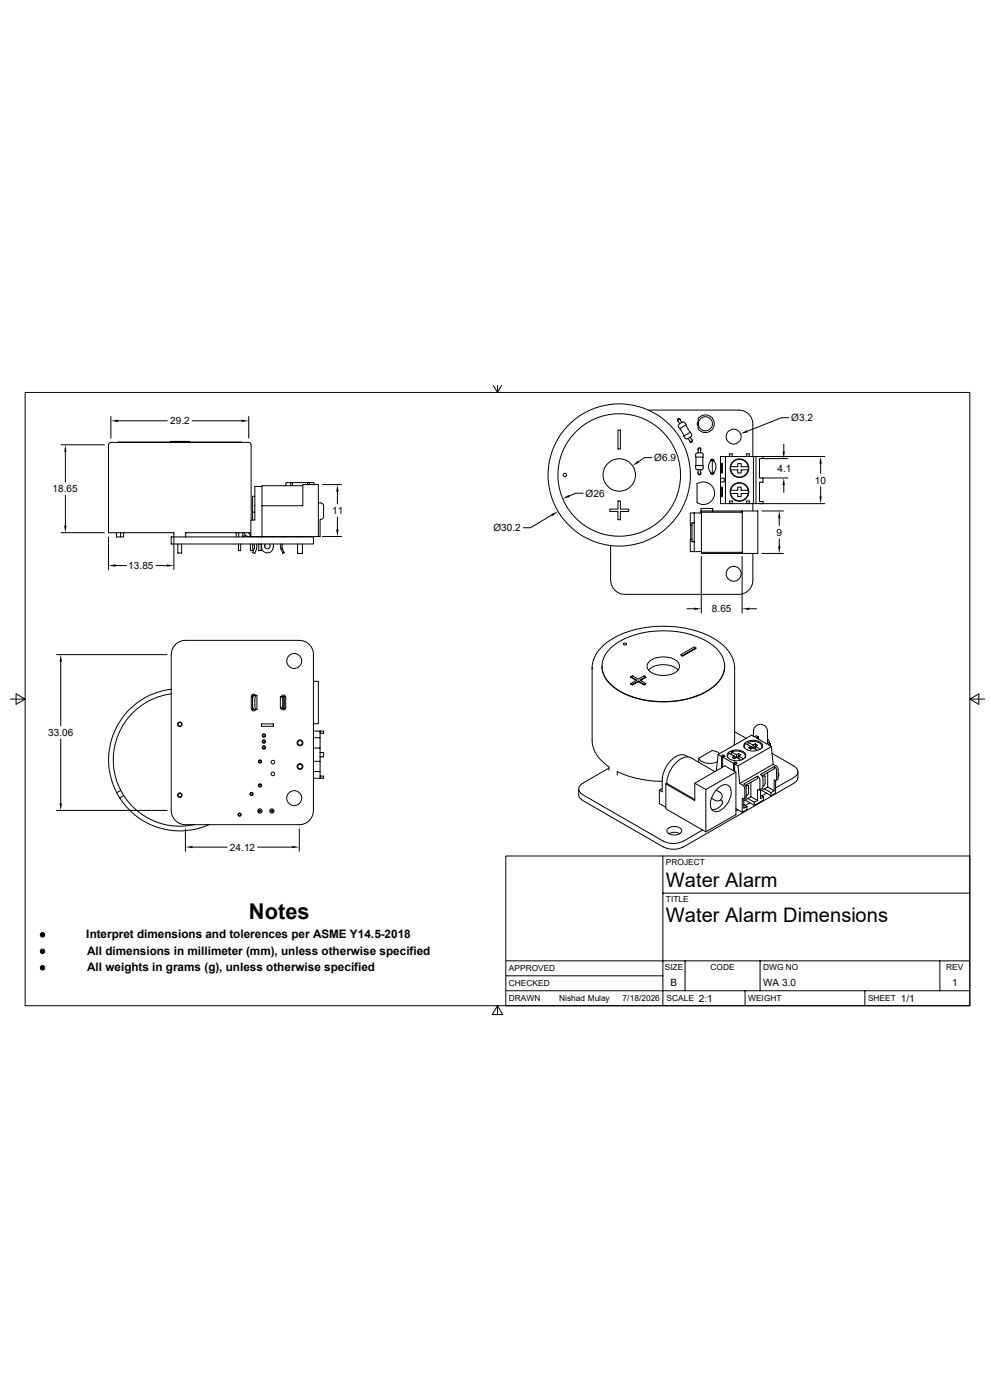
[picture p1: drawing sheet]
<svg xmlns="http://www.w3.org/2000/svg" width="297mm" height="420mm" viewBox="0 0 297 420" stroke-linecap="round" stroke-linejoin="round" font-family="sans-serif">
<g fill="none" stroke="#000" stroke-width=".3">
<path d="M7.5 117.7h283.2v184h-283.2zM147.8 115.6l1.3 2.1v-2.1M150.3 115.6l-1.2 2.1M18.3 133.4h13M19.6 135.6v9M33.2 125v6.4M35.4 126.2h14.8M35.5 132.7h36.8M51.1 132.6v-.2h2.4v.2M53.5 132.4h.7v.2M54.2 132.4h2.5v.2M57.6 126.2h14.8"/>
<path d="M74.5 125v6.4M75.2 133.4a.94 .94 0 0 0-1.4-.7h-38.7a3.1 3.1 0 0 0-2.3 .2l-.3 .5v26.4h19.6v11.1M75.3 133.4v22.6M185.2 129h.7v5.7h-.7zM194.4 123h27a4.2 4.2 0 0 1 4.2 4.3v9.6M195.3 137.3h-2.2l-1.8 1.2M203.3 128l.4 .6 .6-.3 1.4-.8-.4-.6a1.26 1.26 0 0 0-1.8 .4l-.1 .7M203.8 128.5l1.3 2.3M204 126.2a.49 .49 0 0 0-.4-.6 .49 .49 0 0 0-.6 .3 .49 .49 0 0 0 .4 .6M204.3 126.7a1.05 1.05 0 0 0-1-1 1 1 0 0 0 .4 1.4M205.5 127.5l1.3 2.2M206.9 131.1a1.04 1.04 0 0 1 .4 1.4 1.05 1.05 0 0 1-1.1-1"/>
<path d="M207.2 131.8a.49 .49 0 0 1 .4 .6 .49 .49 0 0 1-.6 .3 .49 .49 0 0 1-.4-.6M207.3 130.3l-.4-.6-.6 .3-1.4 .8 .4 .6a.9 .9 0 0 0 1.5-.2l.3-.1M207.3 130.3v.4l-.2 .3M208.5 139.7h2.2v.7a1.43 1.43 0 0 1-2 .4zM208.6 137.1v2.6M208.6 136.1l.3-.3h.7a.78 .78 0 0 1 1.1 .6v.7h-2.2zM209.3 135.8a1.07 1.07 0 0 1 .3-1.3 1.02 1.02 0 0 1 .4 1.3M209.3 126.6l-.3 .5 .3 .6M209.3 135.1a.47 .47 0 0 1 0-.6 .47 .47 0 0 1 .7 0 .47 .47 0 0 1 0 .6M209.3 125.5a2.68 2.68 0 0 1 3.9-.3 2.68 2.68 0 0 1 0 3.9 2.68 2.68 0 0 1-3.9-.3zM210.7 137.1v2.6M212.9 138.4a.56 .56 0 0 1 .6-.7 .56 .56 0 0 1 .5 .7"/>
<path d="M213.1 138.2l.4-.3 .3 .3M213.1 138.2l.4-.3a2.56 2.56 0 0 1-.1 4.3 2.59 2.59 0 0 1-.3-4zM213.5 137.9v4.3M215.9 136.9h2.9l-.2-.8h1l-.3 .8h4.6l-.3-.8h1.1l-.3 .8h4.3v.7h-1.1v5.8h1.1v1.3h-1.1v5.8h1.1v.6h-12.8zM216.4 138.9l.1 1-.1 2.1-.2-1zM217.4 136.9v14.2M219 140v1M219 140a2.67 2.67 0 0 1 2.6-2.2 2.67 2.67 0 0 1 2.6 2.2M219 140h2.1v-.9h1v.9h2.1M224.2 140v1M225.8 136.9v14.2M226.6 136.9v14.2"/>
<path d="M227.8 136.9h19.4M228.9 137.6h7.2M234.9 133.3v2.1M236.4 125.3h-2.2l-10.2 4.1M246 139.1v2.9M18.3 159.8h13M19.6 148.6v9M34.9 159.8v1.3h1.3v-1.3M37 159.8v1.3h-.8M70.8 159.8v1.3M71.5 159.8v1.3M72.8 159.8v1.3"/>
<path d="M73.3 159.8a1.23 1.23 0 0 0 1.8 1M74.5 159.8l.5 .6 .1 .7M75.2 159.8h-19.5v1.3M76.4 153.6h-.7v2.4M76.4 148.9h-.7v4.7M78.5 145.9h-2.1v10.1h-1.2v5h3.3M78.5 151.7v9.3h16.9M78.5 151.7h12.3v-6.3h4.6v15.6M85.6 145.7l.1-.9h1.4v.9M87.1 144.8h.5M90.8 145.7h-12.3v6M92.2 145.4v-.6h-4.6v.9"/>
<path d="M92.2 144.8h.5M92.7 145.4v-.6h1.4l.1 .6M95.4 150.9l1.2 .1 .4 .7v3.3l-.3 .6-.8 .2v5.2h-.5M96.6 145.4h5.8M101.1 147.5v3.7M101.1 155.2v3.6M165.4 154.5l-6.4 3.8h-2.2M174.8 148h-2.2l-2 .8M185.2 150.3h.7v2.4h2.5v.8h-2.5v2.4h-.7v-2.4h-2.4v-.8h2.4zM207.1 157.6v4.2M208.1 153.9v11.6M208.1 156.8h-.7v5.7h.7"/>
<path d="M208.1 153.9h-1.2v3.7h.5M208.1 153.9h2.1M208.9 145.1a3.4 3.4 0 0 1 5.3 2.9 3.4 3.4 0 0 1-5.3 2.8zM209.3 140.9a1.07 1.07 0 0 0 .3 1.4 1.02 1.02 0 0 0 .4-1.4M209.3 141.6a.47 .47 0 0 0 0 .7 .47 .47 0 0 0 .7 0 .47 .47 0 0 0 0-.7M210.2 153.7v12h12.3M212.9 141.6a.56 .56 0 0 0 .6 .7 .56 .56 0 0 0 .5-.7M213.1 141.9l.4 .2 .3-.2M213.6 153.3v-.8h-3.5v1.4M215.9 143.5h1.1v1.1h-1.1M216.4 146.1l.1 .9-.1 2.1-.2-1zM218.8 151.1l-.2-.8h1l-.3 .8"/>
<path d="M219 147.1v1M219 141a2.67 2.67 0 0 0 2.6 2.1 2.67 2.67 0 0 0 2.6-2.1M219 148.1a2.67 2.67 0 0 0 2.6 2.1 2.67 2.67 0 0 0 2.6-2.1M219 147.1a2.67 2.67 0 0 1 2.6-2.2 2.67 2.67 0 0 1 2.6 2.2M219 141h2.1v.9h1v-.9h2.1M219 147.1h2.1v-1h1v1h2.1M219 148h2.1v1h1v-1h2.1M222.5 153.7h-12.3v-.4h16.9v12.7h-16.9v-.3M222.5 153.3v12.7M223.9 151.1l-.3-.8h1.1l-.3 .8M224.2 147.1v1M225.6 151.1v2.2"/>
<path d="M227.8 151.1h19.4M228.3 153.3h6.5M228.9 143.4h7.2M233.6 155.4v2.2M234.9 145.5v2.2M246 146v2.9M32.5 161.1v9.8M34.7 169.7h3.2M46.8 169.7h3.2M51.3 161.1h42.6v2.1h-42.6zM53.3 163.2v2.7h1.1v-2.7M71.5 163.2v2h.6v-2"/>
<path d="M72.7 160.8h1.1M72.8 161h.1M73.4 160.8l-.7 .1M75.1 163.2v2h.6v-2M75.7 161v.1M76 163.2l.2 .5M76.2 163.7l.1 .5-.6 1.6 .7 .2 .5-1.4M76.4 161v.1M76.8 163.2l.1 .1M76.8 163.4l.1 1.2M77.6 163.2v2h.7v-2M77.6 161v.1"/>
<path d="M78.3 161v.1M78.4 163.2a1.97 1.97 0 0 0 2.1 2.6l.7-.3 .5-.6 .2-1.7M78.4 161v.1M79.4 163.4v.7M79.5 163.2a.85 .85 0 0 0 0 1.2 .85 .85 0 0 0 1.2 0 .85 .85 0 0 0 .1-1.2M81.9 161v.1M84.2 163.2v1.3M84.5 164.4l.6 1.3-.3 .3-.6-1.5M84.6 163.5v.9M84.7 163.2l-.1 .2M84.8 161v.1M85.2 161v.1"/>
<path d="M89.2 163.2v2.8h1.4v-2.8M89.2 161v.1M90.6 161v.1M96.6 161h5.8M183 163.7v10.4M207.4 161.8h-.5v3.7h3.3M210.2 166.9v17M222.4 166.9v17M225.6 166v8.1a4.2 4.2 0 0 1-4.2 4.2h-34.1a4.2 4.2 0 0 1-4.3-4.2M228.3 166h6.5M233.6 161.7v2.2M16.9 196.4h33.2"/>
<path d="M18.2 198.5v19.3M52.6 193.3l1.9-1.1 1.1-.1h34.1a4.2 4.2 0 0 1 4.2 4.2v46.9a4.2 4.2 0 0 1-4.2 4.2h-34.1a4.3 4.3 0 0 1-4.3-4.2l.1-46.9 .1-1.1zM180.4 199.9a8.4 8.4 0 0 0 4.5 7 28 28 0 0 0 27.8 0 8.5 8.5 0 0 0 4.5-7M182.9 194.5a23.9 23.9 0 0 1 17.3-5.2 21.6 21.6 0 0 1 15.1 5.9 7 7 0 0 1-1.3 10.6 26.1 26.1 0 0 1-20.6 4.2 17.3 17.3 0 0 1-12.2-7 6.9 6.9 0 0 1 1.7-8.5zM186.9 193.1a.52 .52 0 0 1 .5-.2 .52 .52 0 0 1 .4 .4 .52 .52 0 0 1-.6 .2 .52 .52 0 0 1-.3-.4zM194.7 198.3a7 7 0 0 1 8.5 .4 2.07 2.07 0 0 1-1.2 3.3 7.2 7.2 0 0 1-7.6-1l-.4-.8v-.7zM204.1 196.4l.5 .4zM204.6 196.7l4-2.3-4 2.4M205.9 182.6h2.1M208.6 194.4l-.5-.3-4 2.3M217.2 199.9h.1M224.6 182.6h2.1"/>
<path d="M3 209.7h4.5l-2.7-1.5v3.1l2.7-1.6M51.4 208.2a20 20 0 0 0-15.2 28.9M51.4 206.8a21.3 21.3 0 0 0-18.1 26.9 21.3 21.3 0 0 0 29.4 13.7M75.3 208.9v3.7M75.4 212.6a.68 .68 0 0 0 .5 .7 .68 .68 0 0 0 .8-.4M75.4 208.6h.3M75.4 212.9h.3M75.7 211.5l.2 1.1 .3 .3M75.7 208.6h1.3v4.3h-1.3M75.7 208.6v4.3M76.2 208.7l-.3 .2-.2 1.2M76.7 208.7a.68 .68 0 0 0-.8-.5 .68 .68 0 0 0-.5 .7"/>
<path d="M76.9 208.7l-.3 .2-.2 1.2v1.9l.5 .9M78.4 217.2h3.5v.7h-3.5zM84 209h1.2v3.5h-1.2zM84.2 209l.5 .6 .1 .8-.1 1.5-.5 .6M84.3 209a.67 .67 0 0 1 .8-.5 .67 .67 0 0 1 .5 .7v3.1a.67 .67 0 0 1-.5 .7 .67 .67 0 0 1-.8-.5M84.6 209l.4 .6 .1 1.5-.1 .8-.4 .6M93.9 204.4h1.5v12.7h-1.5M93.9 219.3h3.1v.7h-1.1M95.9 219.3v2h-2M189.1 203l1.7 1-1.7 1.1 .5 .4-.5-.4M190.7 204.1l-1.6-1.1 .5-.3 1.7 1.1 1.7-1.1 .5 .3-1.6 1.1M191.3 204.5l1.7 1 .5-.4"/>
<path d="M191.3 204.3l-1.7 1M193 205.3l-1.7-1v.2l-1.7 1M193.5 203l-1.7 1 1.7 1.1-.5 .4M194.4 201a6.8 6.8 0 0 1 8.8 0M220.2 219.5l3.4 2M290.7 209.7l2.7 1.6v-3.1l-2.7 1.5h4.4M18.2 221.7v19.3M36.2 237.2l-1.3 .6M36.2 237.1a20 20 0 0 0 22.1 10.3M37 238.7l-1.2 .7M75.1 238l-.2 .3M75.7 238.3l-.2 .3"/>
<path d="M77.6 235.3v.3M77.6 228.4v.4M78.3 235.3v.3M78.3 228.4v.4M78.8 222.1h.6v.7h-.6zM78.8 223.9h.6v.7h-.6zM78.8 220.3h.6v.7h-.6zM93.9 231.5h2v2h-2M93.9 224.4h2v4h-2M95.9 232.8h1.1v.7h-1.1M95.9 225.8h1.1v1.2h-1.1M95.9 221.3v3.1"/>
<path d="M95.9 228.4v3.1M174.7 238.4l24.1 13.9M182.5 230.4l-7.8 4.6a1.78 1.78 0 0 0-1.3 1.7 1.78 1.78 0 0 0 1.3 1.7M185 232.5v-1a32.8 32.8 0 0 0 13.5 2.9M198.5 236.6l-.9 .4M199.6 235.2l8.6 5v-5.2l3.3 1.9v12.7M199.8 235l8.4 4.9M199.8 235l-.2 .2v7.5l11.9 6.9 9.1-5.2v-12.8l-9.1 5.3M206.2 227.1a3.4 3.4 0 0 0-4.7 .7 9 9 0 0 0-3 6.3v3.4l-.9-.5v4.1l2 1.1M209.5 227.5a4.1 4.1 0 0 0 5 1.2l.5-.1M214.2 231.5l-7.1-4.2a4.1 4.1 0 0 0-4.6 1.6 9 9 0 0 0-2.6 6.1M214.6 237l1.1 .7"/>
<path d="M215 236.6a2.51 2.51 0 0 1 3.7-.6 5.6 5.6 0 0 1-2.1 6.7 2.09 2.09 0 0 1-3.5-.1 5.8 5.8 0 0 1 1.9-6zM215.6 226.1l-.9-.6-1.3-.4-4 2.4v1.2M215.8 237.7a1.42 1.42 0 0 1 .5 1.9 1.42 1.42 0 0 1-2 .5l-1.1-.6M215.9 239.9l.7 .8a2.83 2.83 0 0 1-3.2 2.2M216.2 230.3v-3.4l-1-.6-.5 4.9M216.6 230.1v-3l3.2 1.9v2.2M216.6 226.5v.6l.7-.2-.7-.4-.4 .4M218 226.8v.3M218.4 225.8a3.7 3.7 0 0 1 5.1 .5 1.85 1.85 0 0 1-2 1.9 2.89 2.89 0 0 1-3.6-1.6zM218.5 225.9l2.2 1.3 .7-.3M218.5 226l-.4 .6 .1 .6M219.2 225.6l1.5 .8 .7-.3 .7 .3-.7 .4v.8"/>
<path d="M219.2 225.6v.8M219.2 225.6a3.2 3.2 0 0 1 4.2 1.1l-.1 .5M220.1 222.1l-.1 1.5M220.2 222.1v-22.2l-.5-2.1-.9-1.8-1.8-2.2-1.5-1.2-2.3-1.5-2.6-1.2-2.7-.9-4-.8-6.4-.3-5.6 .6-5.5 1.7-2.4 1.1-2.4 1.7-2 1.9-1 1.4-.8 1.9-.3 1.7v22.2a10.1 10.1 0 0 0 5 7.9v1.1M220.2 231.4v-2.2l1 .5 .5 5.3 .9 .6 .5 .6 .1 3-.1 .4h-.5M220.2 228.6v.6l.7-.3-.7-.3-.4 .4M220.6 231.6l-3.3-1.9-9.1 5.2M220.7 227.2l-.7 .4-.6-.4 .6-.4v.8M220.7 227.2l1.4 .8M220.7 226.4v.8M221.4 226.1v.8M221.4 226.8l1.4 .9"/>
<path d="M222.6 239.6l-.1-.1v4.2M222.9 239.7v2.8l1-.6v1l-1.4 .8M223 223.9v.3M223.1 235.3l-.2-.1 4.1-2.4 .6 .6 .2 .6v2.6l-.2 .4-.4-.1M223.1 235.3l.4 .5 .1 .5v2.7M223.4 222.8a3.7 3.7 0 0 1 5.1 .6 1.85 1.85 0 0 1-2 1.9 2.89 2.89 0 0 1-3.6-1.6zM223.4 226.8v.3M223.5 223.1l2.2 1.2 .7-.3 1.4 .8M223.5 239.4l-.4 .2M223.5 223.1l-.4 .6 .1 .7M223.6 235.9l.6-.3 .1 .2v2.2l-.7 .7M223.6 239l-.1 .4"/>
<path d="M224.1 239.5l.9-.5 2 1.1M224.1 239.5l-1.2 .7M224.1 239.5l2 1.2v.9M224.2 222.7a3.2 3.2 0 0 1 4.2 1.2l-.1 .5M224.2 222.7l1.5 .8 .7-.4 .7 .5-.7 .3v.8M224.2 222.7v.8M225 234.7v4.3M225.7 224.3l-.7 .4-.6-.4 .6-.4v.8M225.7 224.3l1.4 .8M225.7 223.5v.8M225.8 220.9a3.2 3.2 0 0 1 .6-3 2.11 2.11 0 0 1 2.3-.4 2.11 2.11 0 0 1 1.3 1.9v3.4l-.2 .4M226.4 223.1v.9"/>
<path d="M227 232.8v.8l-3.6 2M227.2 237l-.2-.1v3.2l-.9 .6M227.3 221.1v.6M227.6 237l1-.6 .1-.3-.1-2.7-.1-.6-.6-.5 4.1-2.3 .6 .5 .1 .6v2.6l-.1 .4-.6-.1v3.2l-.9 .6M227.9 238.5l1 .6v.9l-2.8 1.6-2.8-1.6M227.9 236.8v2.8l1-.5M228.4 223.9v.3M229 235.6l-.3 .2M229.1 236.6l2 1.2v.9M229.1 236.6l1-.5 1.9 1.1M229.1 236.6l-1.2 .8M229.3 232.9l-.1-.2-.6 .3"/>
<path d="M229.3 232.9v2.2l-.3 .5M229.7 238l-1.4 .8M229.8 223.2l.5-.4 .6 .4-.7 .2 1 .6 .5 5.3 .9 .5 .5 .6 .1 3.2-.6 .5M229.8 223.2l-3.2-1.9 .7-.2-.7-.4-.4 .4-.9-.5-10.1 5.7M230 221.7l.5 .6v.7M230.1 231.8v4.3M230.6 222.6v.4M230.9 223.2v.6M231.2 224l-10 5.7M231.4 226l6.5 3.8a1.78 1.78 0 0 1 1.2 1.7 1.78 1.78 0 0 1-1.2 1.7l-5.4 3.2M231.7 229.3l-10 5.7M232 230v.6l-3.6 2.1"/>
<path d="M232.5 234.1v3.8l-1.4 .8-2.8-1.6M233.2 231.8l.3 .6-.3 .6M239.1 231.5l-.1 2.4-.7 .8-33.5 19.4a6.8 6.8 0 0 1-6-.1l-24.1-13.8-1.1-1.1-.2-2.4M16.9 243.1h33.2M55.6 248.6v6.8M57.7 254.1h10.4M71.7 243.9l-.2 .3M72.3 244.3l-.2 .3M77.2 254.1h10.3M77.6 242.7v1.1M77.6 243h.6v.6h-.6zM81.2 243h.6v.6h-.6z"/>
<path d="M89.7 248.6v6.8M151.6 256.8h139.1v44.9h-139.1zM198.7 256.8v44.9M198.8 252.3a6.6 6.6 0 0 0 6 0M200.3 248.5a3.1 3.1 0 0 1 4 .5 1.58 1.58 0 0 1-1.9 1.5 2.19 2.19 0 0 1-2.5-1.3zM200.4 250.1a3.4 3.4 0 0 1 3.4 0M210.6 249l-5.8 3.3M213.3 242.9h.1M220.6 242.6l1.9 1.1M221.1 242.9l-.5 .3M222.9 241.4l1 .5M224.7 240.8l-1.3 .8"/>
<path d="M198.7 267.9h92M151.6 297.2h139.1M151.6 292.7h47.1M151.6 288.2h139.1M205.3 288.2v9M223.3 297.2v4.5M227.8 288.2v9M259.2 297.2v4.5M281.7 288.2v9M149.1 301.7l1.6 2.7h-3.2l1.6-2.7v2.7"/>
<circle cx="211.4" cy="127.1" r="2.11"/>
<circle cx="219.9" cy="131" r="2.24"/>
<circle cx="169.3" cy="142.5" r=".5"/>
<circle cx="185.6" cy="142.5" r="4.9"/>
<circle cx="185.6" cy="142.5" r="18.4"/>
<circle cx="185.6" cy="142.5" r="21.3"/>
<circle cx="221.6" cy="140.5" r="2.8"/>
<circle cx="221.6" cy="147.6" r="2.8"/>
<circle cx="219.9" cy="172.1" r="2.24"/>
<circle cx="88.2" cy="198.3" r="2.25"/>
<circle cx="53.9" cy="217.3" r=".55"/>
<circle cx="53.9" cy="217.3" r=".68"/>
<circle cx="53.9" cy="238.6" r=".55"/>
<circle cx="53.9" cy="238.5" r=".68"/>
<circle cx="75.4" cy="238.2" r=".34"/>
<circle cx="75.4" cy="238.2" r=".47"/>
<circle cx="77.9" cy="228.4" r=".34"/>
<circle cx="77.9" cy="235.6" r=".34"/>
<circle cx="77.9" cy="228.4" r=".47"/>
<circle cx="77.9" cy="235.6" r=".47"/>
<circle cx="79.1" cy="224.3" r=".5"/>
<circle cx="79.1" cy="220.7" r=".5"/>
<circle cx="79.1" cy="222.5" r=".5"/>
<circle cx="81.8" cy="228.6" r=".55"/>
<circle cx="81.8" cy="232.2" r=".55"/>
<circle cx="88.2" cy="239.4" r="2.25"/>
<circle cx="89.9" cy="230" r=".88"/>
<circle cx="89.9" cy="222.8" r=".88"/>
<circle cx="89.9" cy="230" r=".68"/>
<circle cx="89.9" cy="222.8" r=".68"/>
<circle cx="71.8" cy="244.4" r=".34"/>
<circle cx="71.8" cy="244.4" r=".47"/>
<circle cx="77.9" cy="243.3" r=".65"/>
<circle cx="81.5" cy="243.3" r=".65"/>
</g>
<g fill="#000">
<path d="M19.6 133.4l.3 2.2h-.7zM33.2 126.2l2.2-.3v.7zM72.4 125.9l2.1 .3-2.1 .4zM189.6 139.7l1.6-1.5 .4 .6zM222 130.1l1.8-1.1 .3 .7zM234.5 135.4h.7l-.3 2.2zM246 136.9l.3 2.2h-.7zM19.2 157.6h.7l-.3 2.2zM100.8 158.8h.7l-.4 2.2zM101.1 145.4l.4 2.1h-.7zM165.2 154.2l2-.8-1.6 1.5zM168.6 149.6l1.9-1.1 .2 .6z"/>
<path d="M233.6 153.3l.3 2.1h-.7zM234.9 143.4l.3 2.1h-.7zM245.6 148.9h.7l-.3 2.2zM32.5 169.7l2.2-.4v.7zM50 169.3l2.1 .4-2.1 .3zM233.2 163.9h.7l-.3 2.1zM18.2 196.4l.4 2.1h-.7zM208 182.3l2.2 .3-2.2 .4zM222.4 182.6l2.2-.3v.7zM17.9 241h.7l-.4 2.1zM55.6 254.1l2.1-.4v.8zM87.5 253.7l2.2 .4-2.2 .4z"/>
</g>
<text font-size="6.5" x="74.6" y="275.8">Notes</text>
<g font-size="6">
<text x="199.6" y="266.1">Water Alarm</text>
<text x="199.6" y="276.7">Water Alarm Dimensions</text>
</g>
<g font-size="3.7">
<text x="11.9" y="281.5">·</text>
<text x="11.9" y="286.4">·</text>
<text x="11.9" y="291.4">·</text>
</g>
<g font-size="3.5">
<text x="25.9" y="281.5">Interpret dimensions and tolerences per ASME Y14.5-2018</text>
<text x="26.1" y="286.4">All dimensions in millimeter (mm), unless otherwise specified</text>
<text x="26.1" y="291.4">All weights in grams (g), unless otherwise specified</text>
</g>
<g font-size="3">
<text x="51" y="127.3">29.2</text>
<text x="237.2" y="126.3">Ø3.2</text>
<text x="196.1" y="138.3">Ø6.9</text>
<text x="233" y="141.6">4.1</text>
<text x="15.7" y="147.7">18.65</text>
<text x="175.5" y="149">Ø26</text>
<text x="244.2" y="145.1">10</text>
<text x="99.6" y="154.2">11</text>
<text x="147.9" y="159.4">Ø30.2</text>
<text x="232.7" y="160.7">9</text>
<text x="38.4" y="170.7">13.85</text>
<text x="213.4" y="183.7">8.65</text>
<text x="14.4" y="220.8">33.06</text>
<text x="68.9" y="255.2">24.12</text>
<text x="201" y="295.7">B</text>
<text x="228.7" y="295.7">WA 3.0</text>
<text x="285.3" y="295.7">1</text>
<text x="209.5" y="300.5">2:1</text>
<text x="270" y="300.5">1/1</text>
</g>
<g font-size="2.5">
<text x="199.6" y="259.5">PROJECT</text>
<text x="199.6" y="270.6">TITLE</text>
<text x="152.5" y="291.4">APPROVED</text>
<text x="199.2" y="290.9">SIZE</text>
<text x="212.9" y="290.9">CODE</text>
<text x="228.7" y="290.9">DWG NO</text>
<text x="283.6" y="290.9">REV</text>
<text x="152.5" y="295.9">CHECKED</text>
<text x="152.5" y="300.4">DRAWN</text>
<text x="167.6" y="300.4">Nishad Mulay</text>
<text x="186.6" y="300.4">7/18/2026</text>
<text x="199.7" y="300.4">SCALE</text>
<text x="224.2" y="300.4">WEIGHT</text>
<text x="260.2" y="300.4">SHEET</text>
</g>
</svg>
